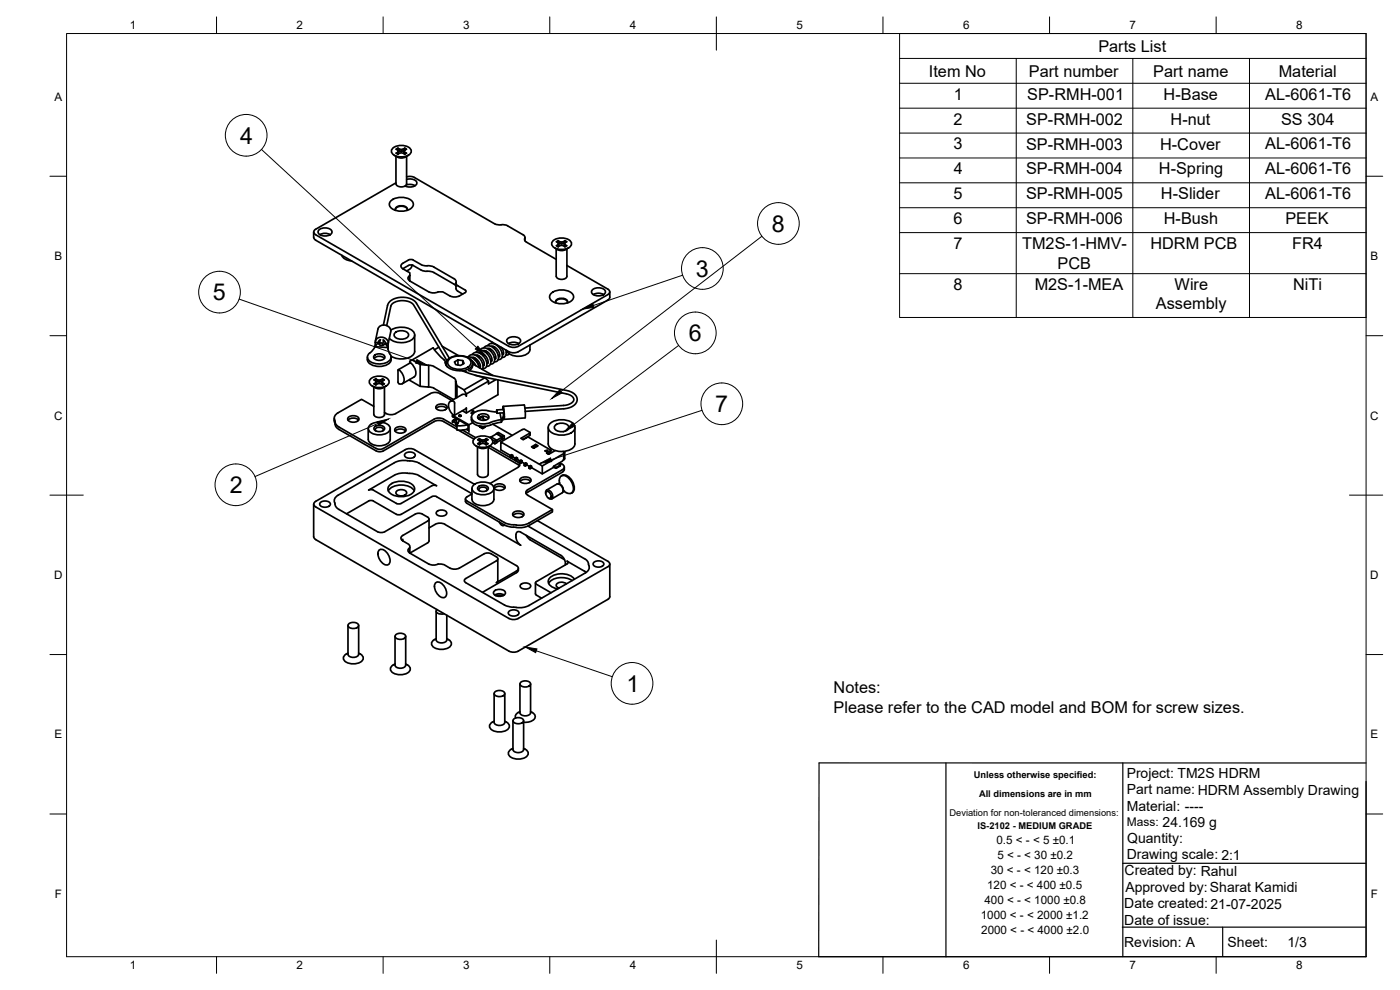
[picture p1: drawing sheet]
<svg xmlns="http://www.w3.org/2000/svg" width="420mm" height="297mm" viewBox="0 0 420 297" stroke-linecap="round" stroke-linejoin="round" font-family="sans-serif">
<!-- layer: Visible -->
<g fill="none" stroke="#000" stroke-width=".51">
<path d="M117.8 44.5a4.1 4.1 0 0 1 5.5 .4 1.8 1.8 0 0 1-1.9 2.1 3.2 3.2 0 0 1-3.9-1.6zM118.3 46.6l1 .6M118.8 46.9l.1 8.3a1.85 1.85 0 0 0 3.1 0M118.8 54.9l-24.1 13.9M118.9 44.8l.7 .6-.7 .6M119.3 47.2l.9 .2 1.4-.2M119.4 45.7v.6l-.5-.4M119.4 45a1.53 1.53 0 0 0 2.1 0M119.4 45h-.1M119.4 46.3a1.48 1.48 0 0 1 2.1 0M119.4 44.5a1.48 1.48 0 0 0 2.1 0M119.4 44.5v.5"/>
<path d="M119.4 44.5l-.5 .3M119.6 45.4l.1 .5-.3 .3M119.9 44.8v.5M120.4 44.9v.5M120.9 44.8l.1 .5M121.3 45.4l-.1 .5 .2 .3 .1-.5M121.5 44.5l.5 .3-.7 .6 .7 .6M121.5 44.5v.5M121.5 45h.1M121.9 55.5l1.4-.2 1.3 .4M122 45.9l-.6 .3M122 46.9v8.3"/>
<path d="M122 53.8a2.38 2.38 0 0 1 3.1 1.1 2.45 2.45 0 0 1-3.5 .9M122 53.1l1-.2 1 .2 24.5 14 1.1 .4 2.4 .1 5 2.8M122.6 46.6l-1 .6M94.1 69.6l.1 1.8 .5 .6M94.7 70.4l58 33.5M94.7 72.1l58 33.4M94.7 68.8a.86 .86 0 0 0-.5 .8 .86 .86 0 0 0 .5 .8M95.7 69a2.77 2.77 0 0 1 3.9 .4 1.88 1.88 0 0 1-2.6 1.4 1.21 1.21 0 0 1-1.2-.5 1.21 1.21 0 0 1-.1-1.3zM96 70.4a3.2 3.2 0 0 1 3.1 0M102.6 76.6a3.2 3.2 0 0 0 2.9 1.7M117.4 60.2a5 5 0 0 1 6.5 .4 1.75 1.75 0 0 1-1.5 2.4 5 5 0 0 1-5.4-1 1.36 1.36 0 0 1 .4-1.8zM118.6 62.8a2.17 2.17 0 0 1 3.7 0"/>
<path d="M118.8 63.1a1.19 1.19 0 0 1 1.4-1.4l.9 .1a1.05 1.05 0 0 1 1 1.3M122.6 79.7l-1.7 .9M122.6 79.6l.7-.1 .7 .1M123.7 79.6a2 2 0 0 1-1.7 1.7M124 79.7l2.4 1.4M126.4 79.4l-2.4-1.4-.7-.2a5 5 0 0 0-2.8 1.5 .83 .83 0 0 0 .4 1.3M126.5 79.4l.9 .3 2.5 .3 6.3 3.6a1.55 1.55 0 0 1 .7 1.7l2.7 1.7M157 70.4a1 1 0 0 1 .4 1.4l.6 .9 8.9 5.1M157.5 71.2v1.1M165.9 72.3a4.1 4.1 0 0 1 5.5 .4 1.8 1.8 0 0 1-1.9 2.1 3.2 3.2 0 0 1-4-1.7zM166.4 74.3a3.1 3.1 0 0 0 4.2 0M166.9 74.7v8.2a1.85 1.85 0 0 0 3.2 0v-8.2"/>
<path d="M167.5 73.4v.6M167.5 72.8h-.1M167.5 72.2a1.43 1.43 0 0 0 2 0M167.5 72.2v.6M167.5 72.2l-.5 .3 .7 .6-.7 .6 .5 .3a1.42 1.42 0 0 1 2 0l.6-.3-.7-.6 .7-.6-.5-.3M167.7 73.1v.5l-.3 .4M168 72.5v.6M168.5 72.7v.5M169 72.5l.1 .6M169.4 73.1l.1 .9 .1-.6M169.5 74h.1M169.6 72.2v.6a1.52 1.52 0 0 1-2.1 0"/>
<path d="M170.1 79.7l12.3 7a.88 .88 0 0 1 .6 .9 .88 .88 0 0 1-.6 .8l-26.8 15.5-1.5 .3-1.4-.3M115.1 97.5l1.2-5.9a4.9 4.9 0 0 1 5.8-2.3l1.6 .5 1.1 1 10.1 16.7M116.1 97.7l1.2-5.9a4.3 4.3 0 0 1 5.2-1.4l.9 .5 .7 .6 10 16.7M117.3 99.1a5.5 5.5 0 0 1 7 .8 2.33 2.33 0 0 1-2.4 2.8 5.5 5.5 0 0 1-5.1-1.2M118.5 99.9a2.96 2.96 0 0 1 4.1 .3 1.38 1.38 0 0 1-1.6 1.5l-1.6-.1a1.06 1.06 0 0 1-1-.6 1.06 1.06 0 0 1 .1-1.1zM120.9 80.6l2.1 1.3v2.4l6.1 3.4 1 .2 1.4-.3h1.4l2.1 1.2M123 82.7a.86 .86 0 0 0-.6 .8 .86 .86 0 0 0 .6 .8M126.5 81.1l3.4 .5 6.6 3.8 .4 .5M135 88.8l1.5 .3 1.4-.3M136.8 84.9l.2 2.1 1.9 1.2M139.6 87.8l-1.7 1M139.6 87l.3 .4-.3 .4"/>
<path d="M165.5 88a5 5 0 0 1 6.5 .4 1.75 1.75 0 0 1-1.5 2.4 5 5 0 0 1-5.4-1.1 1.36 1.36 0 0 1 .4-1.7zM166.7 90.6a2.17 2.17 0 0 1 3.6 0M166.8 90.9a1.19 1.19 0 0 1 1.5-1.4l.9 .1a1.05 1.05 0 0 1 1 1.3M177.7 87a2.77 2.77 0 0 1 4 .4 1.88 1.88 0 0 1-2.6 1.3 1.21 1.21 0 0 1-1.2-.4 1.21 1.21 0 0 1-.2-1.3zM178.1 88.4a3.2 3.2 0 0 1 3.1 0M183 87.6v1.8l-.6 .6-26.9 15.5M110.3 107.2a2.22 2.22 0 0 0 2 2.5 4.5 4.5 0 0 0 5-1.3l.1-.5M111.2 113.7a4.1 4.1 0 0 1 5.5 .4 1.8 1.8 0 0 1-1.9 2.1 3.2 3.2 0 0 1-4-1.6zM111.7 115.8l.9 .6M112.2 116.1v8.3M112.2 107.5a2.34 2.34 0 0 1 3.2 0M112.3 106.7a2.22 2.22 0 0 1 3.2 .3 1.9 1.9 0 0 1-3.2 .6l-.2-.6z"/>
<path d="M112.5 104l-.4 .8-1.1 1.1M112.6 102.8h.9M112.6 102.8l-.1 1.1M112.6 102.7a1.96 1.96 0 0 1 2.1-1.5 1.96 1.96 0 0 1 1.8 1.8M112.6 102.4l.8-3.7a2 2 0 0 1 2.3-1.1 2 2 0 0 1 1.6 1.9l-.8 3.6M112.7 114.9v.6M112.7 114.2l.5 .3M112.7 114.2h.1M112.8 113.7a1.43 1.43 0 0 0 2 0M112.8 113.7l-.1 .5M112.8 113.7l-.6 .3 .7 .6-.6 .6 .5 .3a1.44 1.44 0 0 1 2 0l.6-.3-.8-.6 .7-.6-.5-.3M112.9 114.6l.1 .5-.2 .3"/>
<path d="M113.3 114l-.1 .5 .6 .1 1.1-.4M113.5 102.8l-1 1.2 3.9 .3M113.6 102.8l.3 .5M113.8 114.1v.5M114.1 102l-.2 1.2M114.2 101.9l-.5 .4-.1 .5M114.3 114v.5M114.6 114.6v.5l.3 .4M114.8 113.7l.1 .5M114.8 114.9v.5M114.9 114.2h.1M114.9 102a.81 .81 0 0 1 .7 .9 .81 .81 0 0 1-.9 .7"/>
<path d="M115.1 102.1l-.3 1.3M115.4 116.1v8.3M115.9 115.8a2.88 2.88 0 0 1-3.2 .6M116.4 104.3l-.8-1.3h.9l-.1 1.8M116.4 104.3v.3M116.4 104.3l.4 1.6a1.7 1.7 0 0 1 .5 1.9 1.7 1.7 0 0 1-1.5 1.1 4.8 4.8 0 0 1-5.4-1.2 1.42 1.42 0 0 1 .6-1.8M117.4 107.2v.7M119.8 111l-.4 .1 .1 3.5 .3 .5M119.8 111a3.4 3.4 0 0 1 1.2 3.9l-.7 .3h-.5M123 113.9v.2l3.1 1.8M123.1 108.9l-3.6 2M123.1 108.9a3.3 3.3 0 0 1 1.4 4l-3.8 2.2"/>
<path d="M123.7 108l-.7 .4v.6M124.4 100.5l.1 4.9a3.6 3.6 0 0 1-4.1 2.3l-2-.3-1-.5M126.1 109.4v6.5l2.6 .2v-6.5M128.7 116.1l1.5 .4M128.7 109.6l1.5 .3 6 3.5 .4 .4 .2 .5M129.2 118.1l-10.9 6.2-1.4 .1-1.5-.6M129.2 118.1l.9-.3 1.5 .1 4 2.3M130 104.4l-6.3 3.6 2.4 1.4 2.6 .2M130 104.4l1.2 1.6 2.1 2M130.2 116.5l5.9 3.4M131.7 104.2l-1.3 .8M132.7 103.9l4.9 2.8"/>
<path d="M133.3 108l.2 .2a3.1 3.1 0 0 0 3.4 3 8.9 8.9 0 0 1 4.6 1.1l4 1-6.2 3.7-2.2-1.3M133.6 108.7v.2M133.8 109v.5M134.3 110.1a1.8 1.8 0 0 1 1.2-3 5.5 5.5 0 0 1 6.2 1.2 2.23 2.23 0 0 1-2.2 2.9l-.7 .1M134.9 107.7a4.9 4.9 0 0 1 6.3 .4 1.72 1.72 0 0 1-1.5 2.4 4.7 4.7 0 0 1-5.2-1.1 1.32 1.32 0 0 1 .4-1.7zM136.4 108.6l1-.6 1.5 .2 .4 .8-1.1 .7-1.4-.3zM137.1 119.3v-3.6l-.4-1.4v5.2M137.4 108v1.5M138.9 108.2v1M139.6 118.4h-.9l-3.6 2M140 118.2v.7l-.4-.5M140 111.6h-.2"/>
<path d="M140.1 107.2a3.5 3.5 0 0 1 3.7 3.1M140.5 107.1a2.25 2.25 0 0 1 3.6 .7l.8 1.4 .1 .9-.3 .7M140.7 111.2l29.5 6a2.99 2.99 0 0 1 2.9 3.3l-1 1.3-1.8 .7-12.7 .9M141.5 107.3a2.62 2.62 0 0 1 2.5 3.1M141.5 108.2l1.3 1.5M141.7 106.4a2.22 2.22 0 0 1 3.6 .7l.5 .8a1.68 1.68 0 0 1-.7 2.7h-.2M141.8 109v.6M141.8 109.2l6.1 3.5M141.9 109.6l-.4 1-.7 .6M142.2 107.3l-.1 .3M142.5 107.9l.7 .8 .6 1.5M142.5 107.4l.1 .6"/>
<path d="M142.5 112.6l28.3 5.8a1.43 1.43 0 0 1 1.4 1.4 1.43 1.43 0 0 1-1.3 1.5l-1.4 .3-12 .8M142.7 106.6a2.67 2.67 0 0 1 2.5 3.1l-.2 .1M142.9 105.7a2.34 2.34 0 0 1 3.7 1l.3 .5a1.67 1.67 0 0 1-.6 2.7h-.3M143.3 106.6v.3M143.7 106.7l.1 .7M143.7 109.9l.4 .3M143.8 105.9a2.68 2.68 0 0 1 2.5 3.2h-.2M144 105.1a2.31 2.31 0 0 1 3.8 .9l.4 .8a1.47 1.47 0 0 1-1 2.4M144.5 105.9v.4M144.8 106.1l.2 .7M144.9 109.2l.4 .4M145 105.2a2.67 2.67 0 0 1 2.5 3.2h-.2"/>
<path d="M145.2 104.4a2.34 2.34 0 0 1 3.7 .9l.2 .3a1.95 1.95 0 0 1-.3 2.9h-.4M145.6 113.3l1 1M145.7 105.2l-.1 .4M146 105.4l.1 .7M146 108.5l.5 .4M146.2 104.6a2.67 2.67 0 0 1 2.5 3.1l-.3 .1M146.3 103.7a2.34 2.34 0 0 1 3.8 1l.3 .5a1.67 1.67 0 0 1-.7 2.7h-.2M146.6 114.4l-6.6 3.8-.7-1.2M146.8 104.6v.3M147.2 104.7l.1 .7M147.2 107.9l.4 .3M147.3 103.9a2.55 2.55 0 0 1 2.5 3.2h-.2"/>
<path d="M147.8 102.7l-.3 .3M148 103.9l-.1 .4M148.3 104l.2 .7M148.4 107.2l.4 .4M148.6 103.2h-.1M148.9 113.9l-2.3 1.3v-.8M149.1 103.4v.2M149.4 114v4.4l-9.4 5.5-1.2-.7M149.5 106.5l.4 .4M149.5 103.7l.1 .4M150.5 104.2l.6 1.4v.6l-.3 .2M150.7 105.9l.4 .3"/>
<path d="M151.8 105a1.4 1.4 0 0 1-1.1 2.2M152.3 105.6l-.4 .2M152.3 101.7a2.77 2.77 0 0 1 3.9 .4 1.88 1.88 0 0 1-2.6 1.3 1.21 1.21 0 0 1-1.2-.4 1.21 1.21 0 0 1-.1-1.3zM152.6 103.1a3.2 3.2 0 0 1 3.1 0M152.7 105.5l1.4 .4 1.5-.4M152.8 106.2l-.4 .3h-.6M159 103.5a2.79 2.79 0 0 1-3.2 3.4l-2.2-.3a2.32 2.32 0 0 1-1.5-1.4M100.3 125.5l.1 1.3a2.47 2.47 0 0 0 1.3 2l11.2 6.5a2.45 2.45 0 0 0 2.1 0l15.7-9h2l4.4 2.5M101.5 123.8a2.19 2.19 0 0 0-.9 3.1l.4 .6 .7 .6 11.2 6.5a2.45 2.45 0 0 0 2.1 0l15.7-9h2l4.4 2.5M104.4 126.1a2.33 2.33 0 0 1 3.2 0M104.5 125.3a2.22 2.22 0 0 1 3.2 .3 1.9 1.9 0 0 1-3.2 .5l-.1-.5zM110.5 128.6v3.2a3.3 3.3 0 0 0 4.1 1.9l.7-.1a2.26 2.26 0 0 0 1.8-1.8v-3.2"/>
<path d="M111 127.6a4.5 4.5 0 0 1 5.9 .3 1.63 1.63 0 0 1-1.3 2.3 4.4 4.4 0 0 1-4.9-1 1.26 1.26 0 0 1 .3-1.6zM112.2 121.9l-3.7-2.1-7 4.1M112.2 124.4a1.85 1.85 0 0 0 3.2 0M112.4 128.1a2.1 2.1 0 0 1 3 .3 1.8 1.8 0 0 1-3 .6l-.2-.6zM112.8 129.3l-.2-.2a1.22 1.22 0 0 1 1.2-.9 1.22 1.22 0 0 1 1.2 .9l-.2 .2M118.6 129.3a2.33 2.33 0 0 1 3.1 0M118.6 128.5a2.22 2.22 0 0 1 3.2 .3 1.9 1.9 0 0 1-3.2 .6l-.1-.6zM121.6 136.1a2.1 2.1 0 0 1 3 .3 1.8 1.8 0 0 1-3 .6l-.2-.6zM121.6 134.9l1.4-.3 1.4 .3M121.6 134.9l-26.9 15.5M124.4 134.9l18 10.4M130.9 122.6a2.33 2.33 0 0 1 3.2 0"/>
<path d="M131 121.8a2.22 2.22 0 0 1 3.2 .2 1.9 1.9 0 0 1-3.2 .6l-.2-.6zM134.9 120.7a.98 .98 0 0 1 1.4-.1l.1 4a3 3 0 0 1-1.5-3.9zM135.8 124.6v.4l.4 .1M135.8 126.3v.5M136 124.5l-.2 .1 4.9 2.9M136.1 125.2l4.4 2.4v1.5l-.5-.3M136.1 126.6l.7 .4 .3-.2M136.2 125.9l-.4 .4 .3 .3 .9-.5M136.5 126.1l-.4 .4M136.7 125.5l.3 .2M136.8 125.6l-.6 .3 .3 .2M136.8 127v.3l.6-.3"/>
<path d="M136.8 127.3l.4 .2M137 125.6v1.1l.4 .3M137 125.8l-.5 .3M137.1 127.6v1.3a5.6 5.6 0 0 0 3.4-.2M137.1 127.6l.2 .1M137.6 129.1l4.6 2.6M137.8 124.8v.1M137.8 124.6l.6 .2-.4 .1-.3-.1zM137.8 124.6l.6 .2-.4 .1zM137.9 126.1l-.8 1.5M138.3 124.8v.1M138.8 129.1l4 2.2"/>
<path d="M140 122.4v1.5M140 122.4l-3.7 2.2M140.2 127.5l-2.9 .2M140.7 127.5v2.2M141.5 125.1a2.45 2.45 0 0 0 2.6 2.8 17.2 17.2 0 0 0 5.8-1.1l.6-.1M141.5 123l.7 .4M141.6 124l.3-.1v.2M141.7 124v-.4l-.3 .4 .5 .1M141.7 123.6l.5-.2v.5M141.9 126.8l-1.2 .7M142.3 131.7a4.1 4.1 0 0 1 5.5 .4 1.8 1.8 0 0 1-1.9 2.1 3.2 3.2 0 0 1-4-1.7zM142.8 133.8a2.95 2.95 0 0 0 3.2 .5"/>
<path d="M143.3 134.1v8.2a1.85 1.85 0 0 0 3.2 0v-8.2M143.4 132l.7 .5-.7 .6 .5 .3 .2-.3v-.6M143.4 131.9l.5-.3v.6M143.5 125.5a2.34 2.34 0 0 1 3.1 0M143.5 124.7a2.22 2.22 0 0 1 3.2 .3 1.9 1.9 0 0 1-3.2 .6l-.1-.6zM143.7 127.8l1.1 .8-.8-.7M143.8 132.2l.6 .3M143.9 132.2h-.1M143.9 132.8l-.1 .6M143.9 127.8v.1M143.9 131.6a1.48 1.48 0 0 0 2 0M143.9 133.4a1.43 1.43 0 0 1 2 0"/>
<path d="M144.4 127.9l-.3 .2M144.4 131.9v.6l.5 .1 1.1-.4M144.8 124.9l.2 .1M144.9 132v.6M145 125.6l.8 .4M145 125l-1.3 .8M145 125v1.1M145.4 131.9v.6M145.5 127.9l.2 .2-.9 .5M145.7 128l-.9 .5M145.7 132.5v.6l.3 .3M145.9 132.8v.6"/>
<path d="M146 132.2h.1M146.5 132l-.8 .5 .8 .6-.6 .3M146.5 131.9l-.6-.3 .1 .6M146.5 134.2l9.4 5.6M146.9 131.3l.4-.2 1.8 1v.7l-.6 .4-.6-.4M147 133.8l8.4 4.8M147 133.8l-1 .5M147.7 132l.8 .4 2.2-1.3v.7l-1.6 .9M147.9 127.3l5.8 3.3M148.5 132.4v.8M149 130.1l.6-.3 1.7 1-.5 .3zM149 130.1v.1"/>
<path d="M149 130.2l-1.6 .9M149 130.2l1.7 .9M149.1 123.6l-1.1-.1a6.8 6.8 0 0 0-5.9 .5 1.51 1.51 0 0 0-.6 1.5 1.51 1.51 0 0 0 1.1 1.1 6.1 6.1 0 0 0 5.6-.2l2.3-.5M149.1 123v1zM150.1 123.9l.4 2M150.8 131.1v.8M150.9 122.9l.1-1 .3 2v1.9M151 121.9l6.3-.4 .4 3.5-.1 .4-6.3 .4-.5 .2M151 123.9l.1 .9M151.1 122.8l-2 .2M151.2 123.3l.1 1.3M151.2 123.9l-2.1 .1"/>
<path d="M151.3 124.6l.1 .5-.9 1.6v-.8zM151.3 130.8v.7l-.6 .3M153.1 136.7l.3 .2M153.1 136.6l-2.8-1.6v-2.4l12.5 7.2v2.4M153.4 137.4l-.3-.2v-.5l.4-.3 .4 .2v.5l.7 .3M153.9 136.6l-.5 .3v.5l.5-.3M154.5 137.5l.3 .2M155.3 137.9v-.5l-.4-.2-.4 .3v.5l.3 .2M155.3 137.4l-.5 .3v.5l.5-.3M155.3 137.9l.7 .4M155.4 138.6a.86 .86 0 0 1 .6 .8 .86 .86 0 0 1-.6 .8l-8.4 4.9M155.9 138.3l.3 .2"/>
<path d="M156.7 138.7v-.5l-.3-.2-.5 .3v.5l.3 .2M156.7 138.2l-.5 .3v.5l.6-.3M156.7 138.7l.7 .4M156.9 131.8h.3M157.1 131.9l1.4-.8 6.9 4-.2 .5-.9 .5M157.3 139.1l.3 .2M157.6 139.9l-.3-.3v-.5l.5-.2 .3 .2v.4l.7 .4M157.9 131.3l.1 .1M158.1 139.1l-.5 .2v.6l.6-.4M158.7 140l.4 .2M159 129.9v.7M159.1 129.8l-.1 .8-2.1 1.3-.5-.5 2.7-1.6-1.8-1.1-.6 .2-6.4 3.7"/>
<path d="M159.5 134.1l1.3-.8 .7 .5-1.3 .7zM159.5 139.9l-.4 .3v.5l.5-.3M160.1 134.3l.1 .2M160.1 134.1v.3M160.8 133.3v.5M161.1 133.9l-.3-.1-.9 .5M163.5 135.3l.9-.2-.3 .5zM164.4 135.1l-.8 .2M164.5 128.3v4.9a3.5 3.5 0 0 0 4 2.3 3.5 3.5 0 0 0 4.1-2.3l-.1-4.9M165.1 127a5.6 5.6 0 0 1 7.2 .5 1.95 1.95 0 0 1-1.6 2.7 5.6 5.6 0 0 1-6-1.2 1.51 1.51 0 0 1 .4-2zM165.4 135.1l-1.3 .7 .4 .5M166.6 135.2l-2 1.1"/>
<path d="M166.6 127.6a2.96 2.96 0 0 1 4.1 .3 1.38 1.38 0 0 1-1.6 1.6l-1.6-.1a1.06 1.06 0 0 1-1-.6 1.06 1.06 0 0 1 .1-1.2zM167.6 139.1l.6 .4-1.4 .7-.7-.3M168 138.9l.8 .4a.86 .86 0 0 1 .5 .8 .86 .86 0 0 1-.5 .8M168.2 139.5l-.1 .3-1.1 .7-.9-.4M169 135.5l.5 .2-.3 .4-6.4 3.7M169.2 136.1v1.9M169.5 135.7v2l-.3 .3-3.1 1.9v.3l-3.3 2-3.3-1.9v-.4l-.3-.2-.5 .3v.5l.4 .2M94.1 151.3v9.8l.6 .8M94.7 152.1l58 33.5M94.7 150.4a.86 .86 0 0 0-.5 .9 .86 .86 0 0 0 .5 .8M96.1 150.8a2.1 2.1 0 0 1 3 .3 1.8 1.8 0 0 1-3 .6l-.2-.6zM101.5 148.6a2.21 2.21 0 0 0-.9 3l.4 .7 .7 .6 11.6 6.7"/>
<path d="M110.6 150.3l.7-.2 .8 .2M110.6 150.3l-6.6 3.9M112 150.3l7 4 .7 .2 .7-.2 9.2-5.3 1.1-.1 25.6 14.7M113.3 159.5l1.3 .3 .9-.3M115.4 159.6l9.2-5.4 .9-.2a3.9 3.9 0 0 1 2.8 1.1l.4 .8-.4 .5-7.4 4.2a.86 .86 0 0 0-.6 .9 .86 .86 0 0 0 .6 .8M116.5 147.3a5.2 5.2 0 0 1 7.8 0M117 145.5a5.6 5.6 0 0 1 7.2 .5 1.95 1.95 0 0 1-1.6 2.6 5.6 5.6 0 0 1-6-1.1 1.51 1.51 0 0 1 .4-2zM119 147.4a2.1 2.1 0 0 1 3 .3 1.8 1.8 0 0 1-3 .6l-.2-.6zM128.8 155.8l-.1 6.7-5.7 3.5M129.6 145.8l-9.2 5.3-.7 .1-.7-.1-7-4M129.6 145.7l.7-.1 .7 .1M130.6 157.3l-1.8 1.1"/>
<path d="M130.7 157.3l1.4-.3 1.4 .3M131 145.8l-5.2-3.1a10.8 10.8 0 0 0-7.4-.1l-7.8 4.5 .7-.2 .8 .2M131.1 153.5a2.08 2.08 0 0 1 3 .3 1.78 1.78 0 0 1-3 .6zM133.5 157.3l21.5 12.4a.88 .88 0 0 1 .6 .8 .88 .88 0 0 1-.6 .9l-6 3.4 .4-.6v-6.5M139.7 149.7l.1 .9 .3 .4 11.3 6.5M141.6 148.1l-15.8-9.1-1.3-.5-1.8-.2a6.8 6.8 0 0 0-4.3 .5l-16.9 9.8M141.6 148.2l-1.7 1.1-.2 .4 .2 .4 11.5 6.7M141.6 146.5v3.3M141.6 149.8a3.3 3.3 0 0 0 4.1 1.9l.7-.2a2.26 2.26 0 0 0 1.8-1.7M142.1 145.5a4.5 4.5 0 0 1 6 .4 1.63 1.63 0 0 1-1.4 2.3 4.4 4.4 0 0 1-4.9-1 1.26 1.26 0 0 1 .3-1.7zM143.5 146.1a2.1 2.1 0 0 1 3 .3 1.8 1.8 0 0 1-3 .6l-.2-.6zM144 147.3l-.2-.3a1.22 1.22 0 0 1 1.1-.9 1.22 1.22 0 0 1 1.2 .9l-.2 .3"/>
<path d="M148.2 146.3a1.95 1.95 0 0 1 3.2-.6 1.04 1.04 0 0 1-.2 1.1 1.04 1.04 0 0 1-1 .3h-.6a1.55 1.55 0 0 1-1.4-.8M148.2 146.5v3.3M148.3 146.5a2.33 2.33 0 0 1 3.2 0M149.8 156.6l.6 .8a.66 .66 0 0 0 1 .1M151.4 157.5a7.1 7.1 0 0 0 3.5 .7l1.8 .1 1.6-.4 7.5-4.3v-.7l-7.5 4.3-1.6 .4-1.8-.1M151.4 156.8l1.3 .5 1.5 .2M154 154.7a2.33 2.33 0 0 1 3.1 0M154 153.9a2.22 2.22 0 0 1 3.2 .3 1.9 1.9 0 0 1-3.2 .5l-.1-.5zM154.2 157.4l.7 .1M156.1 144.4a2.33 2.33 0 0 1 3.2 0M156.2 143.6a2.22 2.22 0 0 1 3.2 .3 1.9 1.9 0 0 1-3.2 .6l-.2-.6zM158.4 148.6l7.4 4.3"/>
<path d="M158.4 157.8l17 9.8a3 3 0 0 1 1.1 3.6l-.8 .7-16.9 9.8a10.9 10.9 0 0 1-7 0l-.4-.2M161.3 156.2l21.1 12.2a.86 .86 0 0 1 .6 .8 .86 .86 0 0 1-.6 .8l-26.8 15.6-1.5 .3-1.4-.3M163.7 147.8l.1 .3M163.8 147.8a.8 .8 0 0 1 .6-.9 .8 .8 0 0 1 .9 .6l.5 .8a.83 .83 0 0 1 0 1.3 .83 .83 0 0 1-1.3-.2M164 147.5a1.36 1.36 0 0 1 1.2 2 1.36 1.36 0 0 1-1.2-2zM164.1 147l3.1-1.8a1.78 1.78 0 0 1 1.5 2.7l-3.1 1.8M167.9 145a1.88 1.88 0 0 1 1-2.4 3.9 3.9 0 0 1 2.9 5.1 1.3 1.3 0 0 1-1.8 .1M168 144.9l-.5 .3a1.82 1.82 0 0 1 1.4 2.4l.5-.3M168.5 142.8a2.38 2.38 0 0 1 3.2 1.6 2.4 2.4 0 0 1-.2 3.6M168.8 141l-10.4 5.9a.86 .86 0 0 0-.6 .9 .86 .86 0 0 0 .6 .8M169.2 147.4l.8 .4M169.4 140.1l-.1 1-.5 .6-10.4 6-.5 .4"/>
<path d="M94.7 161.9l58 33.5M113.7 165.2a1.62 1.62 0 0 1 2.5 .7l.6 1.1a1.48 1.48 0 0 1 .3 1.6 1.48 1.48 0 0 1-1.4 .9 3.5 3.5 0 0 1-2-4.3zM120.6 162l.3-.2v.5M120.9 162.3l1.8 1 .3 .5v2.2M123 166l5.7 3.2M123 164.3a.86 .86 0 0 0-.6 .8 .86 .86 0 0 0 .6 .9M128.7 169.2l1.4 .4 1.4-.4M130.6 175a1.62 1.62 0 0 1 2.5 .7l.7 1.1a1.48 1.48 0 0 1 .3 1.6 1.48 1.48 0 0 1-1.4 .9 3.5 3.5 0 0 1-2.1-4.3zM131.5 169.2a5.5 5.5 0 0 1 4 1.4l1.5 .1 .9-.3M145.3 166.2l-7.4 4.3M145.3 166.2l.8-.3a3.9 3.9 0 0 1 2.9 1.2l.4 .7-.4 .5-9.2 5.3-.4 .7 .4 .5 11.6 6.7M148.3 177.4a2.38 2.38 0 0 1 3.4 .3 1.96 1.96 0 0 1-3.1 .9 .75 .75 0 0 1-.3-1.2z"/>
<path d="M148.5 178.5a2.74 2.74 0 0 1 2.8 0M148.7 178.7h2.3M155.6 170.5v.5M155.6 171l-.6 .8-10.2 5.9M156.3 175.4a2.08 2.08 0 0 1 3 .3 1.78 1.78 0 0 1-3 .5zM156.3 163.6a3.1 3.1 0 0 1-1.2-3.9l.7-.2 .5 .2 12 6.9M157.9 160.7l1.2 1.2M159.1 162l10.3 5.9M160.7 174.9v3.4l1.8 1.2M168.3 166.6l1 1.1 .3 .9 .1 .9M170 175.2a2.13 2.13 0 0 0-3.1 .3 .93 .93 0 0 0 .9 1M170.2 169.2l-9.4 5.5 .2 .6 4.4 2.5"/>
<path d="M170.2 168.4l5.7 3.3M170.2 168.4l.3 .4-.3 .4M171.7 174.2a5.8 5.8 0 0 0-6.8 .4l-.2 .4M172.4 173.8a5.3 5.3 0 0 0-7.7 0 2.04 2.04 0 0 0 1.9 2.7l.8 .2M178.2 168.8a2.1 2.1 0 0 1 3 .3 1.8 1.8 0 0 1-3 .5l-.2-.5zM183 169.2v9.8l-.3 .7-27.2 15.7-1.4 .3-1.4-.3M104.4 187.7v8.6a1.85 1.85 0 0 0 3.2 0v-8.6M104.4 195.9a1.49 1.49 0 0 0-1.4 1.5 1.49 1.49 0 0 0 1.5 1.5 4 4 0 0 0 4.4-1 1.3 1.3 0 0 0-.7-1.7M104.6 187.2a2.08 2.08 0 0 1 3 .3 1.78 1.78 0 0 1-3 .6zM107.6 195.9l.6 .3M118.6 190.9v8.7a1.85 1.85 0 0 0 3.2 0v-8.7M118.6 199.2a1.49 1.49 0 0 0-1.4 1.5 1.49 1.49 0 0 0 1.4 1.5 4 4 0 0 0 4.5-1 1.52 1.52 0 0 0-1.3-2"/>
<path d="M118.7 190.5a2.08 2.08 0 0 1 3 .3 1.78 1.78 0 0 1-3 .5zM130.9 183.4v8.6a1.85 1.85 0 0 0 3.2 0v-7.4M130.9 191.6a1.49 1.49 0 0 0-1.4 1.5 1.49 1.49 0 0 0 1.4 1.5 4 4 0 0 0 4.5-1 1.52 1.52 0 0 0-1.3-2M131.1 182.9l-.2 .3a1.63 1.63 0 0 0 2.4 .9M152.7 183.5a2.1 2.1 0 0 1 3 .3 1.8 1.8 0 0 1-3 .5l-.2-.5zM148.3 208.1v8.6a1.85 1.85 0 0 0 3.2 0v-8.6M148.3 216.4l-.5 .3M148.5 207.7a2.08 2.08 0 0 1 3 .2 1.78 1.78 0 0 1-3 .6zM151.5 216.4a1.49 1.49 0 0 1 1.4 1.5 1.49 1.49 0 0 1-1.4 1.5 4 4 0 0 1-4.5-1.1 1.3 1.3 0 0 1 .8-1.6M153.9 216.2v8.7M154.1 215.8a2.08 2.08 0 0 1 3 .3 1.78 1.78 0 0 1-3 .5zM156 213.9a1.85 1.85 0 0 0 3.2 0"/>
<path d="M156 213.5l-.5 .3a1.35 1.35 0 0 0-.8 1.6M156 205.2v8.7M156.2 204.8a2.08 2.08 0 0 1 3 .3 1.78 1.78 0 0 1-3 .5zM157.1 216.2v8.7M159.2 213.5l.6 .3a1.33 1.33 0 0 1 .8 1.4 1.33 1.33 0 0 1-1.1 1.2l-1.1 .3h-1.3M159.2 205.2v8.7M153.9 224.9a1.85 1.85 0 0 0 3.2 0M153.9 224.5a1.49 1.49 0 0 0-1.4 1.5 1.49 1.49 0 0 0 1.5 1.5 4 4 0 0 0 4.4-1 1.52 1.52 0 0 0-1.3-2"/>
<circle cx="114.3" cy="103.3" r=".46"/>
</g>
<!-- layer: BORDER -->
<g fill="none" stroke="#000" stroke-width=".3">
<path d="M20 10.1h390v276.9h-390zM65 5.1v5M115 5.1v5M165 5.1v5M215 5.1v10M265 5.1v5M315 5.1v5M365 5.1v5M15 52.9h5M410 52.9h5M15 100.7h5M410 100.7h5"/>
<path d="M15 148.6h10M405 148.6h10M15 196.4h5M410 196.4h5M15 244.2h5M410 244.2h5M65 287v5M115 287v5M165 287v5M215 282.1v9.9M265 287v5M315 287v5"/>
<path d="M365 287v5"/>
</g>
<!-- layer: TITLEBLOCK -->
<path d="M283.9 228.9v58.2M337 228.9v58.1M410 228.9h-164.2l-.1 58.1h164.3v-52.5M336.9 259h73M336.8 278.2h73M366.9 278.2v8.6" fill="none" stroke="#000" stroke-width=".36"/>
<!-- layer: Custom Tables -->
<g fill="none" stroke="#000" stroke-width=".3">
<path d="M270 10.1h140v85.2h-140zM270 17.5h140M305 17.5v77.8M340 17.5v77.8M375 17.5v77.8M270 25h140M270 32.5h140M270 39.9h140M270 47.4h140M270 54.8h140M270 62.3h140M270 69.8h140"/>
<path d="M270 82.1h140"/>
</g>
<!-- layer: Balloons -->
<g fill="none" stroke="#000" stroke-width=".3">
<circle cx="73.9" cy="40.6" r="6.3"/>
<circle cx="233.6" cy="67.1" r="6.3"/>
<circle cx="65.9" cy="87.6" r="6.3"/>
<circle cx="208.7" cy="99.9" r="6.3"/>
<circle cx="210.8" cy="80.6" r="6.3"/>
<circle cx="216.6" cy="121.2" r="6.3"/>
<circle cx="70.8" cy="145.5" r="6.3"/>
<circle cx="189.7" cy="205" r="6.3"/>
</g>
<!-- layer: 0 -->
<path d="M174.8 92.8l3.1-1.7 .4 1.1zM125.1 107.9l3.1 1.7-3.5-.6zM143.4 103.9l2.2 2.8-3-2zM168 117l.7 .9-3.1 1.7zM113.2 126.5l3.4-.8-3 1.9zM162.1 139l3.1-1.6 .4 1.1zM171.9 126.8l.7 1-3.1 1.6zM157.6 194.1l3.5 .6-.3 1.1z" fill="#000" stroke="#000" stroke-width=".3"/>
<path d="M78.5 44.8l64.5 59.5M228.6 70.9l-60.3 46.5M71.8 89.7l53.1 18.7M204.9 82.6l-26.8 9.1M203.7 103.6l-31.4 23.7M113.4 127.1l-36.9 15.9M210.7 123.1l-45.3 14.9M161 195.3l22.7 7.7" fill="none" stroke="#000" stroke-width=".3"/>
<g font-size="7">
<text x="72.1" y="43.1">4</text>
<text x="231.6" y="69.5">8</text>
<text x="208.9" y="83">3</text>
<text x="63.9" y="90.1">5</text>
<text x="206.8" y="102.3">6</text>
<text x="214.7" y="123.7">7</text>
<text x="68.9" y="148">2</text>
<text x="188" y="207.5">1</text>
</g>
<g font-size="4.9">
<text x="329.6" y="15.5">Parts List</text>
<text x="278.8" y="23">Item No</text>
<text x="308.8" y="23">Part number</text>
<text x="346.1" y="23">Part name</text>
<text x="383.8" y="23">Material</text>
<text x="286.3" y="29.9">1</text>
<text x="308.3" y="30">SP-RMH-001</text>
<text x="349.2" y="29.9">H-Base</text>
<text x="379.7" y="29.9">AL-6061-T6</text>
<text x="286.2" y="37.4">2</text>
<text x="308" y="37.4">SP-RMH-002</text>
<text x="351.3" y="37.4">H-nut</text>
<text x="384.5" y="37.4">SS 304</text>
<text x="286.1" y="44.8">3</text>
<text x="308" y="44.9">SP-RMH-003</text>
<text x="348.1" y="44.9">H-Cover</text>
<text x="379.7" y="44.8">AL-6061-T6</text>
<text x="286.2" y="52.3">4</text>
<text x="308" y="52.4">SP-RMH-004</text>
<text x="347.8" y="52.4">H-Spring</text>
<text x="379.7" y="52.3">AL-6061-T6</text>
<text x="286.1" y="59.8">5</text>
<text x="307.9" y="59.8">SP-RMH-005</text>
<text x="348.4" y="59.8">H-Slider</text>
<text x="379.7" y="59.8">AL-6061-T6</text>
<text x="286.2" y="67.2">6</text>
<text x="308" y="67.3">SP-RMH-006</text>
<text x="349.3" y="67.2">H-Bush</text>
<text x="385.8" y="67.2">PEEK</text>
<text x="286.1" y="74.7">7</text>
<text x="306.7" y="74.7">TM2S-1-HMV-</text>
<text x="345.3" y="74.7">HDRM PCB</text>
<text x="387.8" y="74.7">FR4</text>
<text x="317.4" y="80.7">PCB</text>
<text x="286.1" y="87">8</text>
<text x="310.5" y="87.1">M2S-1-MEA</text>
<text x="352.5" y="87">Wire</text>
<text x="388.1" y="87">NiTi</text>
<text x="346.9" y="92.8">Assembly</text>
<text x="250.2" y="207.9">Notes:</text>
<text x="250.2" y="213.9">Please refer to the CAD model and BOM for screw sizes.</text>
</g>
<g font-size="4.2">
<text x="338.1" y="233.3">Project: TM2S HDRM</text>
<text x="338.1" y="238.3">Part name: HDRM Assembly Drawing</text>
<text x="338.2" y="243.3">Material: ----</text>
<text x="348.9" y="248.2">24.169 g</text>
<text x="338.1" y="257.8">Drawing scale: 2:1</text>
<text x="338.3" y="252.8">Quantity:</text>
<text x="337.5" y="262.5">Created by: Rahul</text>
<text x="337.7" y="267.5">Approved by:Sharat Kamidi</text>
<text x="337.4" y="272.5">Date created: 21-07-2025</text>
<text x="337.4" y="277.6">Date of issue:</text>
<text x="337.4" y="284.2">Revision: A</text>
<text x="368.4" y="284">Sheet:</text>
<text x="386.4" y="284.1">1/3</text>
</g>
<text font-size="3.6" x="338.2" y="247.9">Mass:</text>
<g font-size="3.5">
<text x="39" y="8.8">1</text>
<text x="89" y="8.8">2</text>
<text x="139" y="8.8">3</text>
<text x="189" y="8.8">4</text>
<text x="239" y="8.8">5</text>
<text x="289" y="8.8">6</text>
<text x="339" y="8.8">7</text>
<text x="389" y="8.8">8</text>
<text x="16.3" y="30.2">A</text>
<text x="411.3" y="30.2">A</text>
<text x="16.3" y="78">B</text>
<text x="411.3" y="78">B</text>
<text x="16.2" y="125.9">C</text>
<text x="411.2" y="125.9">C</text>
<text x="16.2" y="173.7">D</text>
<text x="411.2" y="173.7">D</text>
<text x="16.3" y="221.6">E</text>
<text x="411.3" y="221.6">E</text>
<text x="299.1" y="253.1">0.5 &lt; - &lt; 5 ±0.1</text>
<text x="299.3" y="257.6">5 &lt; - &lt; 30 ±0.2</text>
<text x="297.3" y="262.1">30 &lt; - &lt; 120 ±0.3</text>
<text x="16.4" y="269.4">F</text>
<text x="296.2" y="266.6">120 &lt; - &lt; 400 ±0.5</text>
<text x="411.4" y="269.4">F</text>
<text x="294.3" y="275.6">1000 &lt; - &lt; 2000 ±1.2</text>
<text x="295.5" y="271.1">400 &lt; - &lt; 1000 ±0.8</text>
<text x="294.5" y="280.1">2000 &lt; - &lt; 4000 ±2.0</text>
<text x="39" y="290.8">1</text>
<text x="89" y="290.8">2</text>
<text x="139" y="290.8">3</text>
<text x="189" y="290.8">4</text>
<text x="239" y="290.8">5</text>
<text x="289" y="290.8">6</text>
<text x="339" y="290.8">7</text>
<text x="389" y="290.8">8</text>
</g>
<g font-size="2.8">
<text x="292.3" y="233.5">Unless otherwise specified:</text>
<text x="293.8" y="239.2">All dimensions are in mm</text>
<text x="284.9" y="244.9">Deviation for non-toleranced dimensions:</text>
<text x="293.4" y="248.8">IS-2102 - MEDIUM GRADE</text>
</g>
</svg>
